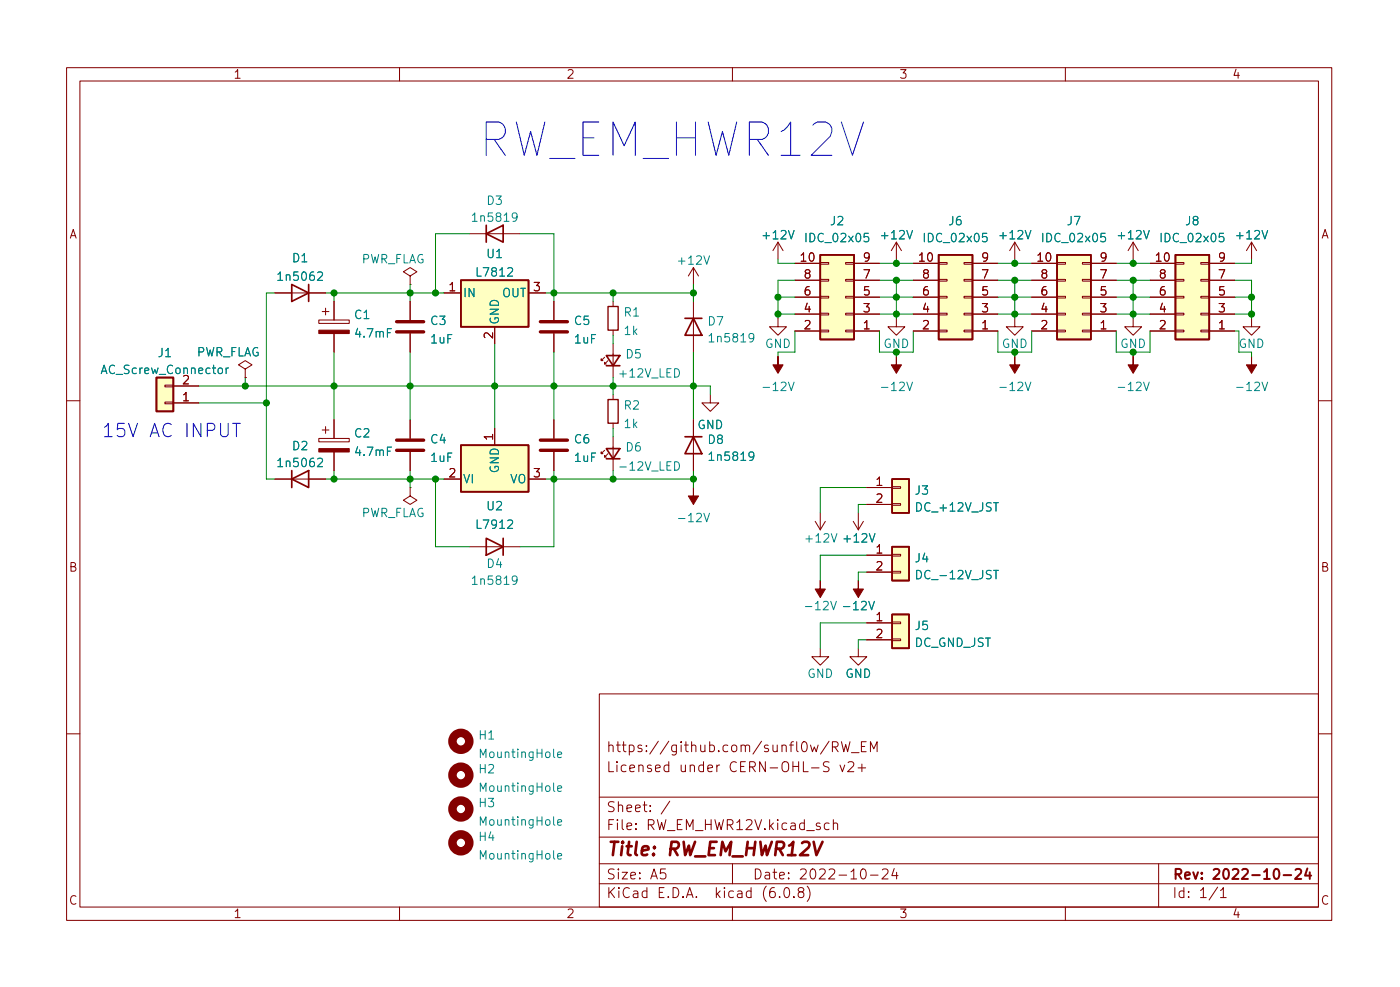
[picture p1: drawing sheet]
<svg xmlns="http://www.w3.org/2000/svg" width="210mm" height="148mm" viewBox="0 0 210 148" stroke-linecap="round" stroke-linejoin="round" font-family="sans-serif">
<g fill="none" stroke="#840000" stroke-width=".15">
<path d="M10 10.2h190v128h-190zM12 12.2h186v124h-186zM60 10.2v2M110 10.2v2M160 10.2v2M70.5 35.1h7.6M116.8 36.4l-.7 1.2M116.8 36.4v2.5M116.8 36.4l.8 1.2M119.4 39.5h3.8M123.2 39.4h1.3v.3h-1.3zM127 39.4h1.3v.3h-1.3z"/>
<path d="M128.3 39.5h3.8M134.6 36.4v2.5M134.6 36.4l-.7 1.2M134.6 36.4l.8 1.2M137.2 39.5h3.8M141 39.4h1.2v.3h-1.2zM144.8 39.4h1.2v.3h-1.2zM146 39.5h3.9M152.4 36.4l-.8 1.2M152.4 36.4v2.5M152.4 36.4l.8 1.2M154.9 39.5h3.8"/>
<path d="M158.7 39.4h1.3v.3h-1.3zM162.6 39.4h1.2v.3h-1.2zM163.8 39.5h3.8M170.2 36.4l-.8 1.2M170.2 36.4v2.5M170.2 36.4l.7 1.2M172.7 39.5h3.8M176.5 39.4h1.3v.3h-1.3zM180.3 39.4h1.3v.3h-1.3zM181.6 39.5h3.8M188 36.4l-.8 1.2M188 36.4v2.5"/>
<path d="M188 36.4l.7 1.2M24.8 57.8h1.2v.3h-1.2zM26 57.9h3.8M36.8 55.4l1-.6-1-.7-1 .7 1 .6v1.3M36.8 56.7h.1M41.3 44h7.6M47.9 48h4.6v.5h-4.6zM48.4 46.8h1M48.9 46.3v1M50.2 45.2v2.8M50.2 50.1v2.8M61.6 41.4l1-.6-1-.6-1 .6 1 .6v1.3"/>
<path d="M61.6 42.7h.1M61.6 45.2v2.8M61.6 50.1v2.8M66.7 44h2.5M74.3 49.1v2.5M79.4 44h2.5M83.2 45.2v2.8M83.2 50.1v2.8M90.8 53.6l-.5 .5v-.2v.2h.3M91.3 54.1l-.5 .5v-.2v.2h.3M92.1 45.2v.8M92.1 49.6v.7"/>
<path d="M92.1 51.6v5.1M92.1 59.2v.8M104.1 40.2v2.5M104.1 45.2v7.7M104.1 40.2l-.7 1.2M104.1 40.2l.8 1.2M106.7 59.2v1.3h1.2l-1.2 1.3-1.3-1.3h1.3M116.8 47.8v1.3h1.3l-1.3 1.2-1.2-1.2h1.2M119.4 49.7h3.8M119.4 47.2h3.8M119.4 44.6h3.8M119.4 42.1h3.8"/>
<path d="M123.2 41.9h1.3v.3h-1.3zM123.2 44.5h1.3v.2h-1.3zM123.2 47h1.3v.3h-1.3zM123.2 49.6h1.3v.2h-1.3zM127 41.9h1.3v.3h-1.3zM127 44.5h1.3v.2h-1.3zM127 47h1.3v.3h-1.3zM127 49.6h1.3v.2h-1.3zM128.3 49.7h3.8M128.3 47.2h3.8M128.3 44.6h3.8M128.3 42.1h3.8"/>
<path d="M134.6 47.8v1.3h1.3l-1.3 1.2-1.3-1.2h1.3M137.2 49.7h3.8M137.2 47.2h3.8M137.2 44.6h3.8M137.2 42.1h3.8M141 41.9h1.2v.3h-1.2zM141 44.5h1.2v.2h-1.2zM141 47h1.2v.3h-1.2zM141 49.6h1.2v.2h-1.2zM144.8 41.9h1.2v.3h-1.2zM144.8 44.5h1.2v.2h-1.2zM144.8 47h1.2v.3h-1.2z"/>
<path d="M144.8 49.6h1.2v.2h-1.2zM146 49.7h3.9M146 47.2h3.9M146 44.6h3.9M146 42.1h3.9M152.4 47.8v1.3h1.3l-1.3 1.2-1.3-1.2h1.3M154.9 49.7h3.8M154.9 47.2h3.8M154.9 44.6h3.8M154.9 42.1h3.8M158.7 41.9h1.3v.3h-1.3zM158.7 44.5h1.3v.2h-1.3z"/>
<path d="M158.7 47h1.3v.3h-1.3zM158.7 49.6h1.3v.2h-1.3zM162.6 41.9h1.2v.3h-1.2zM162.6 44.5h1.2v.2h-1.2zM162.6 47h1.2v.3h-1.2zM162.6 49.6h1.2v.2h-1.2zM163.8 49.7h3.8M163.8 47.2h3.8M163.8 44.6h3.8M163.8 42.1h3.8M170.2 47.8v1.3h1.2l-1.2 1.2-1.3-1.2h1.3M172.7 49.7h3.8"/>
<path d="M172.7 47.2h3.8M172.7 44.6h3.8M172.7 42.1h3.8M176.5 41.9h1.3v.3h-1.3zM176.5 44.5h1.3v.2h-1.3zM176.5 47h1.3v.3h-1.3zM176.5 49.6h1.3v.2h-1.3zM180.3 41.9h1.3v.3h-1.3zM180.3 44.5h1.3v.2h-1.3zM180.3 47h1.3v.3h-1.3zM180.3 49.6h1.3v.2h-1.3zM181.6 49.7h3.8"/>
<path d="M181.6 47.2h3.8M181.6 44.6h3.8M181.6 42.1h3.8M188 47.8v1.3h1.2l-1.2 1.2-1.3-1.2h1.3M10 60.2h2M24.8 60.4h1.2v.2h-1.2zM26 60.5h3.8M41.3 71.9h7.6M47.9 65.8h4.6v.5h-4.6zM48.4 64.5h1M48.9 64v1.1M50.2 63v2.8"/>
<path d="M50.2 67.9v2.7M61.6 73.2v1.3l1 .6-1 .6-1-.6 1-.6M61.6 73.2h.1M61.6 63v2.8M61.6 67.9v2.7M66.7 71.9h2.5M74.3 64.3v2.5M79.4 71.9h2.5M83.2 63v2.8M83.2 67.9v2.7M90.8 67.6l-.5 .5v-.2v.2h.3M91.3 68.1l-.5 .5v-.2v.2h.3"/>
<path d="M92.1 63.5v.8M92.1 65.6v5M104.1 63v7.6M122.4 78.3l.8 1.2M123.2 77v2.5M124 78.3l-.8 1.2M128.1 78.3l.8 1.2M128.9 77v2.5M129.7 78.3l-.8 1.2M130.2 73.2h3.8M130.2 75.7h3.8M134 75.6h1.3v.3h-1.3z"/>
<path d="M134 73.1h1.3v.2h-1.3zM198 60.2h2M70.5 82.1h7.6M123.2 97.3v1.3h1.3l-1.3 1.3-1.3-1.3h1.3M128.9 97.3v1.3h1.3l-1.3 1.3-1.3-1.3h1.3M130.2 83.3h3.8M130.2 85.9h3.8M130.2 93.5h3.8M130.2 96h3.8M134 85.8h1.3v.2h-1.3zM134 83.2h1.3v.3h-1.3zM134 95.9h1.3v.3h-1.3z"/>
<path d="M134 93.4h1.3v.2h-1.3zM10 110.2h2M90 104.2h108v32h-108zM90 119.7h108M124.5 114.4l-.6-.1-.2 .2v.3a.71 .71 0 0 0 .7 .4l.1 .2-.1 .4h-.7M124.5 111.3l-1.3 1.9M125 112.1h.6a.41 .41 0 0 0 .3-.4 .41 .41 0 0 0-.3-.4h-.6v1.5M125.4 112.1l.5 .7M126.2 114.8l.3 1 .4-1M126.4 111.3l.3 1.5 .3-1 .3 1 .4-1.5M127.4 114.5l.2-.2 .5 .1a.41 .41 0 0 1 .1 .6l-.9 .8h.9M127.9 113h1.1"/>
<path d="M128.9 115.3h1.1M129.4 112.1h.5M129.4 114.7v1.1M130.1 111.3h-.7v1.5h.7M130.7 112.8v-1.5l.5 1.1 .5-1.1v1.5M198 110.2h2M60 136.2v2M90 132.7h108M90 129.7h108M90 125.7h108M99.9 130.4h-.7v.8l.2-.2 .5 .1 .1 .2-.1 .5-.2 .1h-.3l-.2-.1M100.6 120.3l-1.3 1.9"/>
<path d="M110 136.2v2M110 129.7v3M117.1 134.6v.1M117.9 133.3l.3-.1a.94 .94 0 0 1 0 1.5h-.1a1 1 0 0 1-.2-1.4zM119.2 134.6v.1M120.2 133.9l-.3-.3v-.2l.3-.2 .4 .1 .1 .2v.2l-.7 .3-.1 .2v.4l.3 .1h.4l.1-.2v-.5l-.3-.1M121.2 133a1.72 1.72 0 0 1 0 2.3M124.5 123.6l-.4-.1-.3 .3v.5l.1 .2h.6M125.2 123.7a.37 .37 0 0 1 .6 .1v.7M125.2 123v1.5M129.4 130.5l.3-.1a.94 .94 0 0 1 0 1.5h-.1a1 1 0 0 1-.2-1.4zM130.7 131.4h1.2"/>
<path d="M132.5 130.6l.2-.2 .5 .1a.41 .41 0 0 1 .1 .6l-.9 .8h1M134.3 130.4l-.4 1h1M134.7 130.9v1M160 136.2v2M174 129.7v6.5M182.9 133.2l-1.3 1.9M183.3 133.7l.4-.5v1.5M183.3 134.7h.9"/>
</g>
<path d="M192.8 131.4h1.1M194.6 130.6l.2-.2 .5 .1a.41 .41 0 0 1 0 .6l-.8 .8h.9M196.3 130.4l-.3 1h.9M196.7 130.9v1" fill="none" stroke="#840000" stroke-width=".3"/>
<path d="M122.2 126.4l.4 2 .9-2" fill="none" stroke="#840000" stroke-width=".4"/>
<path d="M59.6 49.8h4M59.6 48.3h4M81.2 49.8h4M81.2 48.3h4M59.6 67.6h4M59.6 66.1h4M81.2 67.6h4M81.2 66.1h4" fill="none" stroke="#840000" stroke-width=".51"/>
<g fill="#840000" stroke="#840000" stroke-width=".15">
<path d="M123.2 87.2v1.2h.8l-.8 1.3-.8-1.3h.8z"/>
<path d="M134.6 53.5v1.3h.8l-.8 1.2-.7-1.2h.7z"/>
<path d="M152.4 53.5v1.3h.8l-.8 1.2-.8-1.2h.8z"/>
<path d="M47.9 67.3h4.6v.6h-4.6z"/>
<path d="M170.2 53.5v1.3h.7l-.7 1.2-.8-1.2h.8z"/>
<path d="M188 53.5v1.3h.7l-.7 1.2-.8-1.2h.8z"/>
<path d="M104.1 73.2v1.3h.8l-.8 1.2-.7-1.2h.7z"/>
<path d="M116.8 53.5v1.3h.8l-.8 1.2-.7-1.2h.7z"/>
<path d="M128.9 87.2v1.2h.8l-.8 1.3-.8-1.3h.8z"/>
<path d="M47.9 49.6h4.6v.5h-4.6z"/>
</g>
<g fill="#ffffc2" stroke="#ffffc2" stroke-width=".15">
<path d="M158.7 38.3h5.1v12.7h-5.1z"/>
<path d="M123.2 38.3h5.1v12.7h-5.1z"/>
<path d="M176.5 38.3h5.1v12.7h-5.1z"/>
<path d="M141 38.3h5v12.7h-5z"/>
<path d="M134 82.1h2.5v5.1h-2.5z"/>
<path d="M134 92.2h2.5v5.1h-2.5z"/>
<path d="M134 71.9h2.5v5.1h-2.5z"/>
<path d="M69.2 42.1h10.2v7h-10.2z"/>
<path d="M69.2 66.8h10.2v7h-10.2z"/>
<path d="M23.5 56.7h2.5v5.1h-2.5z"/>
</g>
<g fill="none" stroke="#840000" stroke-width=".25">
<path d="M73 35.1l2.6-1.3v2.6zM73 33.8v2.6M123.2 38.3h5.1v12.7h-5.1zM141 38.3h5v12.7h-5zM158.7 38.3h5.1v12.7h-5.1zM176.5 38.3h5.1v12.7h-5.1zM23.5 56.7h2.5v5.1h-2.5zM43.8 42.7l2.6 1.3-2.6 1.2zM46.4 42.7v2.5M69.2 42.1h10.2v7h-10.2zM91.1 53.4h2l-1 1.5zM91.1 54.9h2"/>
<path d="M102.9 47.8h2.5M104.1 47.8l1.3 2.5h-2.5zM43.8 71.9l2.6-1.3v2.6zM43.8 70.6v2.6M69.2 66.8h10.2v7h-10.2zM91.1 67.3h2l-1 1.6zM91.1 68.9h2M102.9 65.6h2.5M104.1 65.6l1.3 2.5h-2.5zM134 71.9h2.5v5.1h-2.5zM73 80.8l2.6 1.3-2.6 1.2zM75.6 80.8v2.5"/>
<path d="M134 82.1h2.5v5.1h-2.5zM134 92.2h2.5v5.1h-2.5z"/>
</g>
<path d="M91.3 60h1.5v3.5h-1.5zM91.3 46h1.5v3.6h-1.5z" fill="none" stroke="#840000" stroke-width=".2"/>
<g fill="none" stroke="#840000" stroke-width="1.3">
<circle cx="69.2" cy="116.4" r="1.27"/>
<circle cx="69.2" cy="111.3" r="1.27"/>
<circle cx="69.2" cy="126.5" r="1.27"/>
<circle cx="69.2" cy="121.4" r="1.27"/>
</g>
<path d="M34 55.2v.9M34.3 55.2l-.2 .1-.1 .2M83.7 118.4l.7-.1-.1-.3h-.4l-.2 .1 .1 .6h.5M83.7 113.3l.7-.1-.1-.3h-.4l-.2 .2 .1 .6h.5M83.7 123.5l.7-.2-.1-.2-.4-.1-.2 .2 .1 .6h.5M83.7 128.5l.7-.1-.1-.2-.4-.1-.2 .2 .1 .6h.5" fill="none" stroke="#008484" stroke-width=".15"/>
<path d="M34.9 63.6h1.2M35.5 63.6v2" fill="none" stroke="#0000c2" stroke-width=".15"/>
<g fill="none" stroke="#008400" stroke-width=".15">
<path d="M70.5 35.1h-5.1v8.9M78.1 35.1h5.1v10.1M116.8 38.9v.6h2.6M132.1 39.5h5.1M134.6 38.9v.6M149.9 39.5h5M152.4 38.9v.6M167.6 39.5h5.1M170.2 38.9v.6M188 38.9v.6h-2.6M29.8 57.9h76.9v1.3M36.8 56.7v1.2"/>
<path d="M41.3 44h-1.3v27.9h1.3M48.9 44h17.8M50.2 44v1.2M50.2 52.9v10.1M61.6 42.7v2.5M61.6 52.9v10.1M74.3 51.6v12.7M81.9 44h22.2M83.2 52.9v10.1M92.1 44v1.2M92.1 50.3v1.3M92.1 56.7v2.5"/>
<path d="M104.1 42.7v2.5M104.1 52.9v10.1M116.8 47.2h2.6M116.8 44.6h2.6M119.4 49.7v3.2h-2.6v.6M119.4 42.1h-2.6v5.7M132.1 49.7v3.2h5.1v-3.2M132.1 42.1h5.1M132.1 47.2h5.1M132.1 44.6h5.1M134.6 42.1v5.7M134.6 52.9v.6"/>
<path d="M149.9 49.7v3.2h5v-3.2M149.9 42.1h5M149.9 47.2h5M149.9 44.6h5M152.4 42.1v5.7M152.4 52.9v.6M167.6 49.7v3.2h5.1v-3.2M167.6 42.1h5.1M167.6 47.2h5.1M167.6 44.6h5.1M170.2 42.1v5.7M170.2 52.9v.6"/>
<path d="M185.4 42.1h2.6v5.7M185.4 47.2h2.6M185.4 44.6h2.6M185.4 49.7h.7v3.2M188 52.9v.6M29.8 60.5h10.2M48.9 71.9h17.8M50.2 70.6v1.3M61.6 70.6v2.6M65.4 71.9v10.2h5.1M81.9 71.9h22.2M83.2 70.6v11.5h-5.1"/>
<path d="M92.1 64.3v1.3M92.1 70.6v1.3M104.1 70.6v2.6M130.2 75.7h-1.3v1.3M130.2 73.2h-7v3.8M130.2 85.9h-1.3v1.3M130.2 96h-1.3v1.3M130.2 83.3h-7v3.9M130.2 93.5h-7v3.8"/>
</g>
<g fill="#008400" stroke="#008400" stroke-width=".15">
<circle cx="65.4" cy="71.9" r=".46"/>
<circle cx="74.3" cy="57.9" r=".46"/>
<circle cx="83.2" cy="71.9" r=".46"/>
<circle cx="170.2" cy="39.5" r=".46"/>
<circle cx="170.2" cy="47.2" r=".46"/>
<circle cx="170.2" cy="44.6" r=".46"/>
<circle cx="188" cy="47.2" r=".46"/>
<circle cx="188" cy="44.6" r=".46"/>
<circle cx="134.6" cy="52.9" r=".46"/>
<circle cx="134.6" cy="44.6" r=".46"/>
<circle cx="134.6" cy="47.2" r=".46"/>
<circle cx="134.6" cy="42.1" r=".46"/>
<circle cx="134.6" cy="39.5" r=".46"/>
<circle cx="83.2" cy="44" r=".46"/>
<circle cx="104.1" cy="71.9" r=".46"/>
<circle cx="92.1" cy="57.9" r=".46"/>
<circle cx="83.2" cy="57.9" r=".46"/>
<circle cx="104.1" cy="57.9" r=".46"/>
<circle cx="92.1" cy="71.9" r=".46"/>
<circle cx="152.4" cy="44.6" r=".46"/>
<circle cx="152.4" cy="47.2" r=".46"/>
<circle cx="152.4" cy="52.9" r=".46"/>
<circle cx="170.2" cy="52.9" r=".46"/>
<circle cx="152.4" cy="42.1" r=".46"/>
<circle cx="170.2" cy="42.1" r=".46"/>
<circle cx="152.4" cy="39.5" r=".46"/>
<circle cx="61.6" cy="57.9" r=".46"/>
<circle cx="50.2" cy="57.9" r=".46"/>
<circle cx="40" cy="60.5" r=".46"/>
<circle cx="65.4" cy="44" r=".46"/>
<circle cx="61.6" cy="44" r=".46"/>
<circle cx="61.6" cy="71.9" r=".46"/>
<circle cx="50.2" cy="71.9" r=".46"/>
<circle cx="36.8" cy="57.9" r=".46"/>
<circle cx="50.2" cy="44" r=".46"/>
<circle cx="92.1" cy="44" r=".46"/>
<circle cx="104.1" cy="44" r=".46"/>
<circle cx="116.8" cy="44.6" r=".46"/>
<circle cx="116.8" cy="47.2" r=".46"/>
</g>
<text font-size="7" fill="#0000c2" x="71.8" y="23.6">RW_EM_HWR12V</text>
<text font-size="2.8" fill="#0000c2" x="15.2" y="65.7">15V AC INPUT</text>
<text font-size="2.8" fill="#840000" x="91" y="128.5">Title: RW_EM_HWR12V</text>
<g font-size="2.1" fill="#840000">
<text x="91" y="112.9">https://github.com/sunfl0w/RW_EM</text>
<text x="91" y="115.9">Licensed under CERN-OHL-S v2+</text>
<text x="91" y="124.6">File: RW_EM_HWR12V.kicad_sch</text>
<text x="91" y="121.9">Sheet: /</text>
<text x="91" y="134.8">KiCad E.D.A. kicad (6.0.8)</text>
<text x="91" y="132">Size: A5</text>
<text x="113" y="132">Date: 2022-10-24</text>
<text x="176" y="132">Rev: 2022-10-24</text>
<text x="176" y="134.8">Id: 1/1</text>
</g>
<g font-size="1.8" fill="#840000">
<text x="35" y="11.8">1</text>
<text x="85" y="11.8">2</text>
<text x="135" y="11.8">3</text>
<text x="185" y="11.8">4</text>
<text x="10.3" y="35.8">A</text>
<text x="198.4" y="35.8">A</text>
<text x="120.3" y="39.3">10</text>
<text x="120.8" y="41.8">8</text>
<text x="129.7" y="41.8">7</text>
<text x="129.7" y="39.3">9</text>
<text x="138.1" y="39.3">10</text>
<text x="138.6" y="41.8">8</text>
<text x="147.5" y="41.8">7</text>
<text x="147.5" y="39.3">9</text>
<text x="155.9" y="39.3">10</text>
<text x="156.4" y="41.8">8</text>
<text x="165.2" y="41.8">7</text>
<text x="165.2" y="39.3">9</text>
<text x="173.6" y="39.3">10</text>
<text x="174.1" y="41.8">8</text>
<text x="183" y="41.8">7</text>
<text x="183" y="39.3">9</text>
<text x="67.5" y="43.7">1</text>
<text x="80.2" y="43.7">3</text>
<text x="120.8" y="46.9">4</text>
<text x="120.8" y="44.4">6</text>
<text x="129.7" y="46.9">3</text>
<text x="129.7" y="44.4">5</text>
<text x="138.6" y="46.9">4</text>
<text x="138.6" y="44.4">6</text>
<text x="147.5" y="46.9">3</text>
<text x="147.5" y="44.4">5</text>
<text x="156.4" y="46.9">4</text>
<text x="156.4" y="44.4">6</text>
<text x="165.2" y="46.9">3</text>
<text x="165.2" y="44.4">5</text>
<text x="174.1" y="46.9">4</text>
<text x="174.1" y="44.4">6</text>
<text x="183" y="46.9">3</text>
<text x="183" y="44.4">5</text>
<text x="74" y="50.8" transform="rotate(-90 74 50.8)">2</text>
<text x="120.8" y="49.4">2</text>
<text x="129.7" y="49.4">1</text>
<text x="138.6" y="49.4">2</text>
<text x="147.5" y="49.4">1</text>
<text x="156.4" y="49.4">2</text>
<text x="165.2" y="49.4">1</text>
<text x="174.1" y="49.4">2</text>
<text x="183" y="49.4">1</text>
<text x="27.4" y="57.7">2</text>
<text x="27.4" y="60.2">1</text>
<text x="67.5" y="71.7">2</text>
<text x="74" y="66.1" transform="rotate(-90 74 66.1)">1</text>
<text x="80.2" y="71.7">3</text>
<text x="131.6" y="72.9">1</text>
<text x="131.6" y="75.5">2</text>
<text x="131.6" y="83.1">1</text>
<text x="10.3" y="85.8">B</text>
<text x="131.6" y="85.6">2</text>
<text x="198.4" y="85.8">B</text>
<text x="131.6" y="93.3">1</text>
<text x="131.6" y="95.8">2</text>
<text x="10.3" y="135.8">C</text>
<text x="35" y="137.8">1</text>
<text x="85" y="137.8">2</text>
<text x="135" y="137.8">3</text>
<text x="185" y="137.8">4</text>
<text x="198.4" y="135.8">C</text>
</g>
<g font-size="1.8" fill="#008484">
<text x="71.3" y="33.3">1n5819</text>
<text x="73.2" y="30.8">D3</text>
<text x="114.8" y="35.9">+12V</text>
<text x="124.7" y="33.8">J2</text>
<text x="132.5" y="35.9">+12V</text>
<text x="142.5" y="33.8">J6</text>
<text x="150.3" y="35.9">+12V</text>
<text x="160.3" y="33.8">J7</text>
<text x="168.1" y="35.9">+12V</text>
<text x="178.1" y="33.8">J8</text>
<text x="185.9" y="35.9">+12V</text>
<text x="44" y="39.4">D1</text>
<text x="54.1" y="39.5">PWR_FLAG</text>
<text x="71.8" y="41.5">L7812</text>
<text x="73.2" y="38.7">U1</text>
<text x="102.1" y="39.7">+12V</text>
<text x="121.3" y="36.4">IDC_02x05</text>
<text x="139" y="36.4">IDC_02x05</text>
<text x="156.8" y="36.4">IDC_02x05</text>
<text x="174.6" y="36.4">IDC_02x05</text>
<text x="42.1" y="42.1">1n5062</text>
<text x="53.3" y="47.9">C1</text>
<text x="69.5" y="44.6">IN</text>
<text x="75.4" y="44.6">OUT</text>
<text x="93.8" y="47.5">R1</text>
<text x="23.8" y="53.6">J1</text>
<text x="29.3" y="53.5">PWR_FLAG</text>
<text x="53.5" y="50.7">4.7mF</text>
<text x="64.7" y="48.8">C3</text>
<text x="64.7" y="51.6">1uF</text>
<text x="74.9" y="48.8" transform="rotate(-90 74.9 48.8)">GND</text>
<text x="86.3" y="48.8">C5</text>
<text x="86.3" y="51.6">1uF</text>
<text x="93.8" y="50.3">1k</text>
<text x="94" y="53.8">D5</text>
<text x="106.4" y="48.9">D7</text>
<text x="106.9" y="51.4">1n5819</text>
<text x="114.9" y="52.2">GND</text>
<text x="132.7" y="52.2">GND</text>
<text x="150.4" y="52.2">GND</text>
<text x="168.2" y="52.2">GND</text>
<text x="15.5" y="56.1">AC_Screw_Connector</text>
<text x="93.2" y="56.7">+12V_LED</text>
<text x="115" y="58.7">-12V</text>
<text x="132.8" y="58.7">-12V</text>
<text x="150.5" y="58.7">-12V</text>
<text x="168.3" y="58.7">-12V</text>
<text x="186.1" y="58.7">-12V</text>
<text x="53.3" y="65.7">C2</text>
<text x="93.8" y="61.5">R2</text>
<text x="93.8" y="64.3">1k</text>
<text x="104.7" y="64.4">GND</text>
<text x="42.1" y="70.1">1n5062</text>
<text x="44" y="67.6">D2</text>
<text x="53.5" y="68.4">4.7mF</text>
<text x="64.7" y="66.6">C4</text>
<text x="64.7" y="69.3">1uF</text>
<text x="74.9" y="71" transform="rotate(-90 74.9 71)">GND</text>
<text x="86.3" y="66.6">C6</text>
<text x="86.3" y="69.3">1uF</text>
<text x="93.4" y="70.6">-12V_LED</text>
<text x="94" y="67.8">D6</text>
<text x="106.4" y="66.6">D8</text>
<text x="106.9" y="69.2">1n5819</text>
<text x="54.1" y="77.6">PWR_FLAG</text>
<text x="69.5" y="72.6">VI</text>
<text x="73.2" y="76.6">U2</text>
<text x="76.6" y="72.6">VO</text>
<text x="137.5" y="74.3">J3</text>
<text x="137.7" y="76.8">DC_+12V_JST</text>
<text x="71.8" y="79.4">L7912</text>
<text x="102.3" y="78.4">-12V</text>
<text x="121.2" y="81.4">+12V</text>
<text x="126.9" y="81.4">+12V</text>
<text x="71.3" y="87.8">1n5819</text>
<text x="73.2" y="85.3">D4</text>
<text x="137.5" y="84.4">J4</text>
<text x="138" y="87">DC_-12V_JST</text>
<text x="121.3" y="91.6">-12V</text>
<text x="127" y="91.6">-12V</text>
<text x="137.5" y="94.6">J5</text>
<text x="121.2" y="101.8">GND</text>
<text x="126.9" y="101.8">GND</text>
<text x="137.3" y="97.1">DC_GND_JST</text>
<text x="72" y="111">H1</text>
<text x="72.3" y="113.8">MountingHole</text>
<text x="72" y="116.1">H2</text>
<text x="72.3" y="118.9">MountingHole</text>
<text x="72" y="121.2">H3</text>
<text x="72.3" y="123.9">MountingHole</text>
<text x="72" y="126.3">H4</text>
<text x="72.3" y="129">MountingHole</text>
</g>
<text font-size="1.8" fill="#008400" x="186" y="52.2">GND</text>
</svg>
